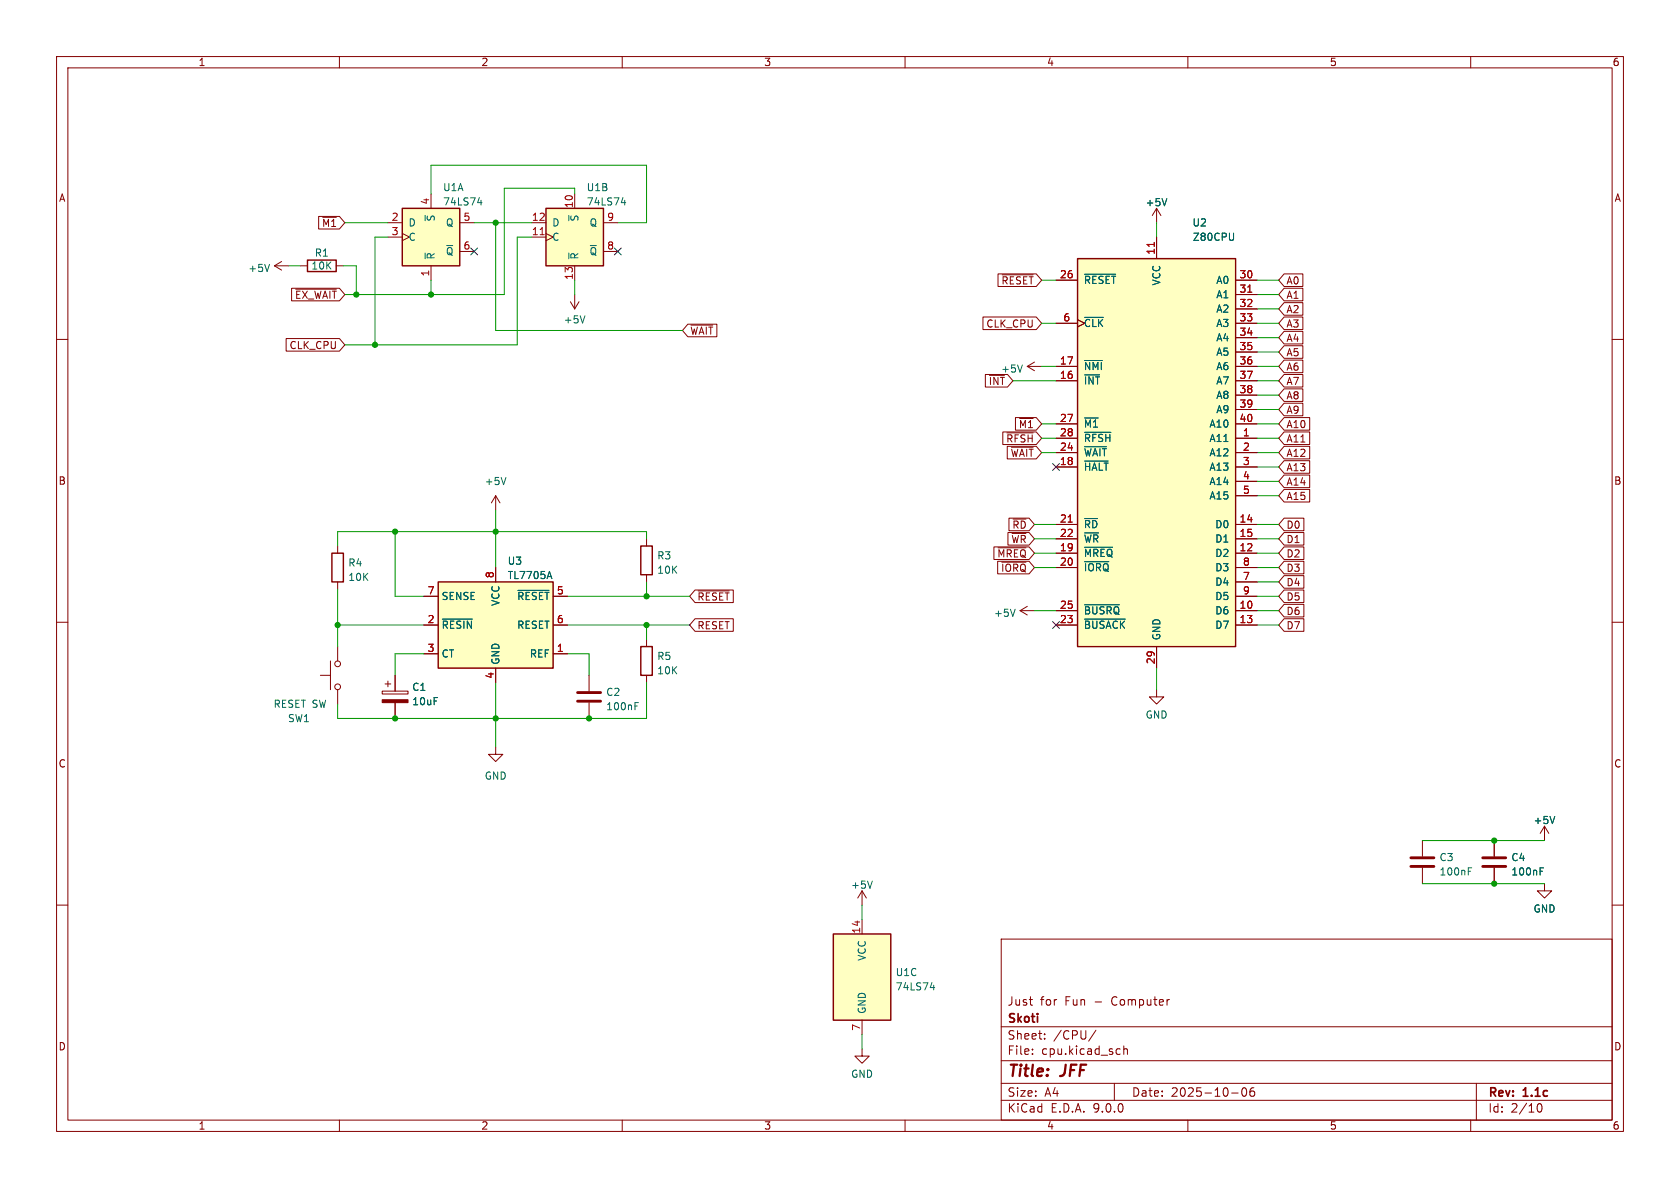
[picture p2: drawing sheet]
<svg xmlns="http://www.w3.org/2000/svg" width="297mm" height="210mm" viewBox="0 0 297 210" stroke-linecap="round" stroke-linejoin="round" font-family="sans-serif">
<g fill="none" stroke="#840000" stroke-width=".18">
<path d="M10 10h277v190h-277zM12 12h273v186h-273zM60 10v2M110 10v2M160 10v2M210 10v2M260 10v2M10 60h2M285 60h2M10 110h2M56.6 119.4h1.8M58.4 116.8v5.1"/>
<path d="M59.7 114.3v2.5M69.8 119.4v2.8M285 110h2M59.7 121.9v2.6M67.6 122.2h4.5v.5h-4.5zM68.1 120.9h1M68.6 120.4v1M69.8 124.2v2.8M10 160h2M177 166h108v32h-108zM182 176.7h.5M182.4 177.7h.1"/>
<path d="M206.6 176.7h.1M285 160h2M60 198v2M110 198v2M160 198v2M177 194.5h108M177 191.5h108M177 187.5h108M177 181.5h108M182.5 186.3v.1M182.5 185.5v.1M184.7 183.6v.1"/>
<path d="M184.7 182.8v.1M193.7 182.1l-1.2 2M197 191.5v3M197.9 185.4l.1 .1M198 186.3l-.1 .1M198.7 184.9v1.5M198.7 185.5l.2-.1 .3 .1 .1 .9M210 198v2M217.7 193.2h1.2M219.7 192.4l.2-.1a.81 .81 0 0 1 .6 .6 .81 .81 0 0 1-.3 .8l-.2 .1a.81 .81 0 0 1-.3-1.4zM221.7 192.3a.59 .59 0 0 0-.7 .6v.6l.1 .2 .4 .1 .2-.1 .1-.5-.1-.3h-.5l-.2 .3M260 198v2"/>
<path d="M261 191.5v6.5M271.7 195.7l.2-.5 .2-.1a.81 .81 0 0 1 .6 .6 .81 .81 0 0 1-.3 .8h-.4l-.3-.5"/>
<circle cx="59.7" cy="117.3" r=".51"/>
<circle cx="59.7" cy="121.4" r=".51"/>
</g>
<path d="M67.6 123.7h4.5v.5h-4.5z" fill="#840000" stroke="#840000" stroke-width=".18"/>
<path d="M190.5 45.7h27.9v68.6h-27.9z" fill="#ffffc2"/>
<path d="M190.5 45.7h27.9v68.6h-27.9zM113.3 114.3h2v5.1h-2z" fill="none" stroke="#840000" stroke-width=".25"/>
<g fill="none" stroke="#840000" stroke-width=".18">
<path d="M204.5 36.8v2.6M204.5 36.8l-.8 1.3M204.5 36.8l.7 1.3M186.7 49.5h3.8M186.7 57.2h3.8M190.5 56.5l1.3 .7-1.3 .6M204.5 41.9v3.8M218.4 49.5h3.8M218.4 57.2h3.8M218.4 52.1h3.8M218.4 54.6h3.8M218.4 59.7h3.8"/>
<path d="M186.7 64.8h3.8M186.7 67.3h3.8M186.7 74.9h3.8M186.7 77.5h3.8M218.4 64.8h3.8M218.4 67.3h3.8M218.4 74.9h3.8M218.4 77.5h3.8M218.4 62.2h3.8M218.4 69.9h3.8M218.4 72.4h3.8M186.7 80h3.8"/>
<path d="M186.7 82.6h3.8M186.7 92.7h3.8M186.7 95.3h3.8M186.7 97.8h3.8M218.4 80h3.8M218.4 82.6h3.8M218.4 92.7h3.8M218.4 95.3h3.8M218.4 97.8h3.8M218.4 85.1h3.8M218.4 87.6h3.8M114.3 113v1.3"/>
<path d="M114.3 119.4v1.3M186.7 100.3h3.8M186.7 108h3.8M186.7 110.5h3.8M204.5 114.3v3.8M218.4 100.3h3.8M218.4 108h3.8M218.4 110.5h3.8M218.4 102.9h3.8M218.4 105.4h3.8M87.6 132.1v1.3h1.3l-1.3 1.2-1.2-1.2h1.2M204.5 121.9v1.3h1.2l-1.2 1.3-1.3-1.3h1.3"/>
<path d="M152.4 185.4v1.3h1.3l-1.3 1.3-1.3-1.3h1.3"/>
</g>
<g fill="none" stroke="#006464" stroke-width=".18">
<path d="M206.3 35.1l-.4 1.3M191.7 48.5h5.5M191.7 56.1h3.4M218.1 41.2l-.1 1.2M191.7 63.7h3.2M191.7 73.9h2.5M191.7 76.4h4.7M191.7 79h3.9M191.7 81.5h4.2M191.7 91.7h2.3M191.7 96.7h5M191.7 99.3h4.3"/>
<path d="M191.7 106.9h6.2M191.7 109.4h7.2"/>
</g>
<path d="M204.1 42.8v.8M220.6 51.7h.7M188.8 92.3h.8" fill="none" stroke="#a90000" stroke-width=".18"/>
<path d="M96.5 36.8h10.2v10.2h-10.2z" fill="#ffffc2"/>
<path d="M96.5 36.8h10.2v10.2h-10.2z" fill="none" stroke="#840000" stroke-width=".25"/>
<path d="M94 39.4h2.5M101.6 34.3v2.5M106.7 39.4h2.5M94 41.9h2.5M96.5 41.3l1.3 .6-1.3 .6M101.6 47v2.5M106.7 44.5h2.5" fill="none" stroke="#840000" stroke-width=".18"/>
<path d="M95.5 41.5h.7" fill="none" stroke="#a90000" stroke-width=".18"/>
<path d="M109.8 35.8h.8M110.4 35.4v.8M100.6 44.7v1" fill="none" stroke="#006464" stroke-width=".18"/>
<path d="M147.3 165.1h10.2v15.2h-10.2z" fill="#ffffc2"/>
<path d="M147.3 165.1h10.2v15.2h-10.2z" fill="none" stroke="#840000" stroke-width=".25"/>
<path d="M152.4 157.5v2.5M152.4 157.5l-.8 1.3M152.4 157.5l.8 1.3M152.4 162.6v2.5M152.4 180.3v2.6" fill="none" stroke="#840000" stroke-width=".18"/>
<path d="M154.2 155.8l-.4 1.2M164.5 174.6h.7M165.1 174.2v.8" fill="none" stroke="#006464" stroke-width=".18"/>
<path d="M77.5 102.9h20.3v15.2h-20.3z" fill="#ffffc2"/>
<path d="M58.7 97.8h2v5.1h-2zM77.5 102.9h20.3v15.2h-20.3z" fill="none" stroke="#840000" stroke-width=".25"/>
<g fill="none" stroke="#840000" stroke-width=".18">
<path d="M100.8 53.3l.8 1.3M101.6 52.1v2.5M102.4 53.3l-.8 1.3M59.7 96.5v1.3M59.7 102.9v1.2M74.9 105.4h2.6M74.9 110.5h2.6M74.9 115.6h2.6M87.6 100.3v2.6M87.6 118.1v2.6M97.8 105.4h2.5M97.8 110.5h2.5"/>
<path d="M97.8 115.6h2.5M104.1 119.4v2.8M104.1 124.2v2.8"/>
</g>
<path d="M103.4 55.8l-.4 1.3M78.2 109.4h5.3M91.6 104.4h5.5M96.8 101.9h.6M97.1 101l.5 1.3M112.3 124.8h.4M112.3 124.2h.6" fill="none" stroke="#006464" stroke-width=".18"/>
<path d="M102.1 122.4h4.1M102.1 124h4.1" fill="none" stroke="#840000" stroke-width=".51"/>
<path d="M71.1 36.8h10.2v10.2h-10.2z" fill="#ffffc2"/>
<path d="M71.1 36.8h10.2v10.2h-10.2zM54.4 46h5v2h-5zM113.3 96.5h2v5.1h-2z" fill="none" stroke="#840000" stroke-width=".25"/>
<g fill="none" stroke="#840000" stroke-width=".18">
<path d="M56.3 38.3h3.7l1 1.1-1 1.1h-3.7zM57.1 38.4h2.4M68.6 39.4h2.5M76.2 34.3v2.5M81.3 39.4h2.5M48.5 47l1.3 .8M48.5 47h2.6M49.8 46.2l-1.3 .8M50.6 59.8h9.4l1 1.2-1 1.1h-9.4zM51.6 51h8.4l1 1.1-1 1.1h-8.4zM52.3 51.1h7.2M53.1 47h1.3"/>
<path d="M59.4 47h1.3M68.6 41.9h2.5M71.1 41.3l1.3 .6-1.3 .6M76.2 47v2.5M81.3 44.5h2.5M121.6 57.3h5.1v2.2h-5.1l-1-1.1zM122.1 57.5h3.9M173.8 56h9.4l.9 1.2-.9 1.1h-9.4zM176.4 48.4h6.8l.9 1.1-.9 1.1h-6.8zM177.2 48.6h5.5M186.7 49.5h3.8M186.7 57.2h3.8"/>
<path d="M190.5 56.5l1.3 .7-1.3 .6M204.5 41.9v3.8M218.4 49.5h3.8M218.4 57.2h3.8M218.4 52.1h3.8M218.4 54.6h3.8M218.4 59.7h3.8M227 48.4h3.3v2.2h-3.3l-.9-1.1zM227 51h3.3v2.2h-3.3l-.9-1.1zM227 53.5h3.3v2.2h-3.3l-.9-1.1zM227 58.6h3.3v2.2h-3.3l-.9-1.1zM227 56h3.3v2.3h-3.3l-.9-1.1z"/>
<path d="M174.2 66.2h3.9l1 1.1-1 1.1h-3.9zM174.9 66.4h2.7M177.3 76.4h5.9l.9 1.1-.9 1.1h-5.9zM178 76.5h4.7M178.1 78.9h5.1l.9 1.1-.9 1.1h-5.1zM178.8 79.1h3.9M179.5 73.8h3.7l.9 1.1-.9 1.1h-3.7zM180.2 74h2.5M181.6 64.8l1.3 .7M181.6 64.8h2.5M182.9 64l-1.3 .8M186.7 64.8h3.8"/>
<path d="M186.7 67.3h3.8M186.7 74.9h3.8M186.7 77.5h3.8M218.4 64.8h3.8M218.4 67.3h3.8M218.4 74.9h3.8M218.4 77.5h3.8M218.4 62.2h3.8M218.4 69.9h3.8M218.4 72.4h3.8M227 66.2h3.3v2.2h-3.3l-.9-1.1zM227 63.7h3.3v2.2h-3.3l-.9-1.1z"/>
<path d="M227 61.1h3.3v2.2h-3.3l-.9-1.1zM227 76.4h4.5v2.2h-4.5l-.9-1.1zM227 73.8h4.5v2.2h-4.5l-.9-1.1zM227 71.3h3.3v2.2h-3.3l-.9-1.1zM227 78.9h4.5v2.2h-4.5l-.9-1.1zM227 68.7h3.3v2.3h-3.3l-.9-1.1zM87.6 87.6l-.7 1.3M87.6 87.6l.8 1.3M87.6 87.6v2.6M114.3 95.3v1.2M175.7 96.7h6.2l1 1.1-1 1.1h-6.2zM176.4 99.2h5.5l1 1.1-1 1.1h-5.5z"/>
<path d="M176.4 96.8h5M177.1 99.4h4.3M178.2 94.1h3.7l1 1.2-1 1.1h-3.7zM178.4 91.6h3.5l1 1.1-1 1.1h-3.5zM179.1 91.8h2.3M186.7 80h3.8M186.7 82.6h3.8M186.7 92.7h3.8M186.7 95.3h3.8M186.7 97.8h3.8M218.4 80h3.8M218.4 82.6h3.8"/>
<path d="M218.4 92.7h3.8M218.4 95.3h3.8M218.4 97.8h3.8M218.4 85.1h3.8M218.4 87.6h3.8M227 81.4h4.5v2.3h-4.5l-.9-1.1zM227 86.5h4.5v2.2h-4.5l-.9-1.1zM227 84h4.5v2.2h-4.5l-.9-1.1zM227 99.2h3.5v2.2h-3.5l-.9-1.1zM227 96.7h3.5v2.2h-3.5l-.9-1.1zM227 91.6h3.5v2.2h-3.5l-.9-1.1zM227 94.1h3.5v2.3h-3.5l-.9-1.1z"/>
<path d="M69.8 119.4v2.8M74.9 110.5h2.6M74.9 105.4h2.6M74.9 115.6h2.6M87.6 100.3v2.6M87.6 118.1v2.6M97.8 110.5h2.5M97.8 105.4h2.5M97.8 115.6h2.5M114.3 101.6v1.3M122.9 104.3h6.7v2.2h-6.7l-1-1.1zM122.9 109.4h6.7v2.2h-6.7l-1-1.1z"/>
<path d="M123.4 104.5h5.5M180.3 108l1.3 .7M180.3 108h2.6M181.6 107.2l-1.3 .8M186.7 108h3.8M186.7 100.3h3.8M186.7 110.5h3.8M204.5 114.3v3.8M218.4 108h3.8M218.4 100.3h3.8M218.4 110.5h3.8M218.4 102.9h3.8"/>
<path d="M218.4 105.4h3.8M227 109.4h3.5v2.2h-3.5l-.9-1.1zM227 106.8h3.5v2.3h-3.5l-.9-1.1zM227 101.8h3.5v2.2h-3.5l-.9-1.1zM227 104.3h3.5v2.2h-3.5l-.9-1.1zM69.8 124.2v2.8M251.5 148.6v2.8M251.5 153.4v2.8M264.2 148.6v2.8M264.2 153.4v2.8M273 156.2v1.3h1.3l-1.3 1.3-1.2-1.3h1.2M273 146.1l-.7 1.2"/>
<path d="M273 146.1l.8 1.2M273 146.1v2.5"/>
</g>
<g fill="none" stroke="#006464" stroke-width=".18">
<path d="M84.4 35.8h.8M85 35.4v.8M206.3 35.1l-.4 1.3M47.6 46.7l-.4 1.3M75.2 44.7v1M191.7 48.5h5.5M191.7 56.1h3.4M218.1 41.2l-.1 1.2M180.7 64.5l-.4 1.3M191.7 63.7h3.2M191.7 73.9h2.5M191.7 76.4h4.7"/>
<path d="M191.7 79h3.9M89.4 84.4l-.4 1.3M191.7 81.5h4.2M191.7 91.7h2.3M191.7 96.7h5M191.7 99.3h4.3M78.2 109.4h5.3M91.6 104.4h5.5M96.8 101.9h.6M97.1 101l.5 1.3M179.5 107.7l-.5 1.3M191.7 106.9h6.2"/>
<path d="M191.7 109.4h7.2M259.6 154h.4M259.6 153.4h.6M272.3 154h.4M272.3 153.4h.6M274.9 144.3l-.5 1.3"/>
</g>
<path d="M249.4 151.6h4.1M249.4 153.2h4.1M262.1 151.6h4.1M262.1 153.2h4.1" fill="none" stroke="#840000" stroke-width=".51"/>
<g fill="none" stroke="#009600" stroke-width=".18">
<path d="M61 39.4h7.6M76.2 34.3v-5.1h38.1v10.2h-5.1M83.8 39.4h10.2M87.6 39.4v19h33M101.6 34.3v-1h-12.4v18.8h-28.2M204.5 39.4v2.5M51.1 47h2M60.7 47h2.3v5.1M68.6 41.9h-2.3v19.1M76.2 49.5v2.6M94 41.9h-2.6v19.1h-30.4M101.6 49.5v2.6"/>
<path d="M184.1 49.5h2.6M184.1 57.2h2.6M222.2 52.1h3.9M222.2 49.5h3.9M222.2 54.6h3.9M222.2 57.2h3.9M222.2 59.7h3.9M179.1 67.3h7.6M184.1 77.5h2.6M184.1 74.9h2.6M184.1 64.8h2.6M222.2 77.5h3.9"/>
<path d="M222.2 74.9h3.9M222.2 72.4h3.9M222.2 67.3h3.9M222.2 69.9h3.9M222.2 64.8h3.9M222.2 62.2h3.9M69.8 94v11.4h5.1M87.6 90.2v10.1M114.3 95.3v-1.3h-54.6v2.5M182.9 92.7h3.8M182.9 95.3h3.8M182.9 97.8h3.8"/>
<path d="M184.1 80h2.6M222.2 80h3.9M222.2 82.6h3.9M222.2 87.6h3.9M222.2 85.1h3.9M222.2 92.7h3.9M222.2 95.3h3.9M222.2 97.8h3.9M59.7 110.5h15.2M59.7 104.1v10.2M74.9 115.6h-5.1v3.8M100.3 115.6h3.8v3.8"/>
<path d="M100.3 110.5h21.6M100.3 105.4h21.6M114.3 102.9v2.5M114.3 110.5v2.5M182.9 108h3.8M182.9 100.3h3.8M204.5 118.1v3.8M222.2 110.5h3.9M222.2 105.4h3.9M222.2 108h3.9M222.2 100.3h3.9M222.2 102.9h3.9"/>
<path d="M87.6 120.7v11.4M114.3 120.7v6.3h-54.6v-2.5M251.5 148.6h21.5M251.5 156.2h21.5M152.4 160v2.6M152.4 182.9v2.5"/>
</g>
<path d="M83.2 43.8l1.2 1.3M84.4 43.8l-1.2 1.3M108.6 43.8l1.2 1.3M109.8 43.8l-1.2 1.3M186.1 81.9l1.2 1.3M187.3 81.9l-1.2 1.3M186.1 109.9l1.2 1.2M187.3 109.9l-1.2 1.2" fill="none" stroke="#000084" stroke-width=".18"/>
<path d="M204.1 42.8v.8M220.6 51.7h.7M188.8 92.3h.8" fill="none" stroke="#a90000" stroke-width=".18"/>
<g fill="#009600" stroke="#009600" stroke-width=".18">
<circle cx="114.3" cy="105.4" r=".46"/>
<circle cx="87.6" cy="94" r=".46"/>
<circle cx="59.7" cy="110.5" r=".46"/>
<circle cx="69.8" cy="94" r=".46"/>
<circle cx="69.8" cy="127" r=".46"/>
<circle cx="87.6" cy="127" r=".46"/>
<circle cx="104.1" cy="127" r=".46"/>
<circle cx="114.3" cy="110.5" r=".46"/>
<circle cx="87.6" cy="39.4" r=".46"/>
<circle cx="63" cy="52.1" r=".46"/>
<circle cx="66.3" cy="61" r=".46"/>
<circle cx="76.2" cy="52.1" r=".46"/>
<circle cx="264.2" cy="148.6" r=".46"/>
<circle cx="264.2" cy="156.2" r=".46"/>
</g>
<g font-size="2.8" fill="#840000">
<text x="178" y="190.9">Title:</text>
<text x="187.7" y="190.9">JFF</text>
</g>
<g font-size="2.1" fill="#840000">
<text x="178" y="178">Just</text>
<text x="183.9" y="178">for</text>
<text x="188.3" y="178">Fun</text>
<text x="193.6" y="178">-</text>
<text x="196.8" y="178">Computer</text>
<text x="178" y="184">Sheet:</text>
<text x="178" y="181.2">Skoti</text>
<text x="186.2" y="184">/CPU/</text>
<text x="178" y="186.7">File:</text>
<text x="184.1" y="186.7">cpu.kicad_sch</text>
<text x="178" y="196.9">KiCad</text>
<text x="178" y="194.1">Size:</text>
<text x="184.7" y="194.1">A4</text>
<text x="185.7" y="196.9">E.D.A.</text>
<text x="193.3" y="196.9">9.0.0</text>
<text x="200" y="194.1">Date:</text>
<text x="207" y="194.1">2025-10-06</text>
<text x="263" y="194.3">Rev:</text>
<text x="263" y="196.9">Id:</text>
<text x="267.1" y="196.9">2/10</text>
<text x="269.4" y="194.3">1.1c</text>
</g>
<g font-size="1.8" fill="#840000">
<text x="35" y="11.9">1</text>
<text x="85" y="11.9">2</text>
<text x="135" y="11.9">3</text>
<text x="185" y="11.9">4</text>
<text x="235" y="11.9">5</text>
<text x="285" y="11.9">6</text>
<text x="10.3" y="35.9">A</text>
<text x="285.3" y="35.9">A</text>
<text x="56.8" y="40.3">~{M1}</text>
<text x="52" y="53">~{EX_WAIT}</text>
<text x="176.9" y="50.5">~{RESET}</text>
<text x="227.3" y="50.5">A0</text>
<text x="227.3" y="53">A1</text>
<text x="121.9" y="59.4">~{WAIT}</text>
<text x="174.3" y="58.1">CLK_CPU</text>
<text x="227.3" y="55.6">A2</text>
<text x="227.3" y="58.1">A3</text>
<text x="51.1" y="61.9">CLK_CPU</text>
<text x="227.3" y="60.6">A4</text>
<text x="227.3" y="65.7">A6</text>
<text x="227.3" y="63.2">A5</text>
<text x="174.7" y="68.3">~{INT}</text>
<text x="176.9" y="66.1">+5V</text>
<text x="227.3" y="68.3">A7</text>
<text x="227.3" y="70.8">A8</text>
<text x="180" y="75.9">~{M1}</text>
<text x="227.3" y="75.9">A10</text>
<text x="227.3" y="73.3">A9</text>
<text x="177.8" y="78.4">~{RFSH}</text>
<text x="178.6" y="81">~{WAIT}</text>
<text x="227.3" y="83.5">A13</text>
<text x="227.3" y="78.4">A11</text>
<text x="227.3" y="81">A12</text>
<text x="10.3" y="85.9">B</text>
<text x="227.3" y="88.6">A15</text>
<text x="227.3" y="86">A14</text>
<text x="285.3" y="85.9">B</text>
<text x="178.9" y="93.7">~{RD}</text>
<text x="227.3" y="93.7">D0</text>
<text x="176.2" y="98.7">~{MREQ}</text>
<text x="176.9" y="101.3">~{IORQ}</text>
<text x="178.7" y="96.2">~{WR}</text>
<text x="227.3" y="101.3">D3</text>
<text x="227.3" y="98.7">D2</text>
<text x="227.3" y="96.2">D1</text>
<text x="123.2" y="106.4">~{RESET}</text>
<text x="227.3" y="103.8">D4</text>
<text x="227.3" y="106.4">D5</text>
<text x="123.2" y="111.4">RESET</text>
<text x="227.3" y="111.4">D7</text>
<text x="227.3" y="108.9">D6</text>
<text x="10.3" y="135.9">C</text>
<text x="285.3" y="135.9">C</text>
<text x="10.3" y="185.9">D</text>
<text x="285.3" y="185.9">D</text>
<text x="35" y="199.9">1</text>
<text x="85" y="199.9">2</text>
<text x="135" y="199.9">3</text>
<text x="185" y="199.9">4</text>
<text x="235" y="199.9">5</text>
<text x="285" y="199.9">6</text>
</g>
<g font-size="1.8" fill="#006464">
<text x="78.2" y="34">U1A</text>
<text x="103.6" y="34">U1B</text>
<text x="72.1" y="40.2">D</text>
<text x="77.1" y="39.3" transform="rotate(-90 77.1 39.3)">~{S}</text>
<text x="78.2" y="36.5">74LS74</text>
<text x="78.7" y="40.2">Q</text>
<text x="97.5" y="40.2">D</text>
<text x="102.5" y="39.3" transform="rotate(-90 102.5 39.3)">~{S}</text>
<text x="103.6" y="36.5">74LS74</text>
<text x="104.1" y="40.2">Q</text>
<text x="202.4" y="36.7">+5V</text>
<text x="210.7" y="40.2">U2</text>
<text x="54.9" y="47.9">10K</text>
<text x="55.6" y="45.6">R1</text>
<text x="72.1" y="42.8">C</text>
<text x="77.1" y="46" transform="rotate(-90 77.1 46)">~{R}</text>
<text x="78.7" y="45.3">~{Q}</text>
<text x="97.5" y="42.8">C</text>
<text x="102.5" y="46" transform="rotate(-90 102.5 46)">~{R}</text>
<text x="104.1" y="45.3">~{Q}</text>
<text x="210.8" y="42.8">Z80CPU</text>
<text x="43.8" y="48.3">+5V</text>
<text x="191.5" y="50.4">~{RESET}</text>
<text x="205.3" y="50.6" transform="rotate(-90 205.3 50.6)">VCC</text>
<text x="214.9" y="50.4">A0</text>
<text x="214.9" y="52.9">A1</text>
<text x="99.6" y="57.4">+5V</text>
<text x="191.5" y="58">~{CLK}</text>
<text x="214.9" y="55.5">A2</text>
<text x="214.9" y="58">A3</text>
<text x="191.5" y="65.6">~{NMI}</text>
<text x="214.9" y="60.6">A4</text>
<text x="214.9" y="63.1">A5</text>
<text x="214.9" y="65.6">A6</text>
<text x="191.5" y="68.2">~{INT}</text>
<text x="214.9" y="68.2">A7</text>
<text x="214.9" y="70.7">A8</text>
<text x="191.5" y="75.8">~{M1}</text>
<text x="213.7" y="75.8">A10</text>
<text x="214.9" y="73.3">A9</text>
<text x="191.5" y="78.3">~{RFSH}</text>
<text x="191.5" y="80.9">~{WAIT}</text>
<text x="191.5" y="83.4">~{HALT}</text>
<text x="213.7" y="78.3">A11</text>
<text x="213.7" y="80.9">A12</text>
<text x="213.7" y="83.4">A13</text>
<text x="85.6" y="86">+5V</text>
<text x="213.7" y="86">A14</text>
<text x="213.7" y="88.5">A15</text>
<text x="191.5" y="93.6">~{RD}</text>
<text x="214.7" y="93.6">D0</text>
<text x="61.5" y="100.4">R4</text>
<text x="89.7" y="100">U3</text>
<text x="116.1" y="99.1">R3</text>
<text x="116.1" y="101.6">10K</text>
<text x="191.5" y="96.1">~{WR}</text>
<text x="191.5" y="98.7">~{MREQ}</text>
<text x="191.5" y="101.2">~{IORQ}</text>
<text x="214.7" y="96.1">D1</text>
<text x="214.7" y="98.7">D2</text>
<text x="214.7" y="101.2">D3</text>
<text x="61.5" y="102.9">10K</text>
<text x="78" y="106.3">SENSE</text>
<text x="88.5" y="107.2" transform="rotate(-90 88.5 107.2)">VCC</text>
<text x="89.7" y="102.6">TL7705A</text>
<text x="91.3" y="106.3">~{RESET}</text>
<text x="214.7" y="103.7">D4</text>
<text x="214.7" y="106.3">D5</text>
<text x="78" y="111.4">~{RESIN}</text>
<text x="91.3" y="111.4">RESET</text>
<text x="175.6" y="109.2">+5V</text>
<text x="191.5" y="108.8">~{BUSRQ}</text>
<text x="191.5" y="111.4">~{BUSACK}</text>
<text x="205.3" y="113.3" transform="rotate(-90 205.3 113.3)">GND</text>
<text x="214.7" y="108.8">D6</text>
<text x="214.7" y="111.4">D7</text>
<text x="78" y="116.4">CT</text>
<text x="88.5" y="117.6" transform="rotate(-90 88.5 117.6)">GND</text>
<text x="93.6" y="116.4">REF</text>
<text x="116.1" y="116.9">R5</text>
<text x="116.1" y="119.4">10K</text>
<text x="48.3" y="125.3">RESET SW</text>
<text x="72.8" y="122.3">C1</text>
<text x="72.8" y="124.9">10uF</text>
<text x="107.1" y="123.2">C2</text>
<text x="107.1" y="125.8">100nF</text>
<text x="50.8" y="127.9">SW1</text>
<text x="202.4" y="127.2">GND</text>
<text x="85.6" y="138">GND</text>
<text x="271" y="145.9">+5V</text>
<text x="254.4" y="152.4">C3</text>
<text x="254.4" y="155">100nF</text>
<text x="267.1" y="152.4">C4</text>
<text x="267.1" y="155">100nF</text>
<text x="150.4" y="157.3">+5V</text>
<text x="271" y="161.5">GND</text>
<text x="153.3" y="169.9" transform="rotate(-90 153.3 169.9)">VCC</text>
<text x="158.3" y="172.7">U1C</text>
<text x="153.3" y="179.3" transform="rotate(-90 153.3 179.3)">GND</text>
<text x="158.3" y="175.3">74LS74</text>
<text x="150.4" y="190.7">GND</text>
</g>
<g font-size="1.8" fill="#a90000">
<text x="69.1" y="39.1">2</text>
<text x="69.1" y="41.7">3</text>
<text x="75.9" y="36.3" transform="rotate(-90 75.9 36.3)">4</text>
<text x="81.8" y="39.1">5</text>
<text x="93.9" y="39.1">12</text>
<text x="93.9" y="41.7">11</text>
<text x="101.3" y="36.9" transform="rotate(-90 101.3 36.9)">10</text>
<text x="107.2" y="39.1">9</text>
<text x="81.8" y="44.2">6</text>
<text x="107.2" y="44.2">8</text>
<text x="204.2" y="45.1" transform="rotate(-90 204.2 45.1)">11</text>
<text x="75.9" y="49" transform="rotate(-90 75.9 49)">1</text>
<text x="101.3" y="49.6" transform="rotate(-90 101.3 49.6)">13</text>
<text x="187.3" y="49.3">26</text>
<text x="219" y="49.3">30</text>
<text x="219" y="51.8">31</text>
<text x="187.9" y="56.9">6</text>
<text x="219" y="54.4">32</text>
<text x="219" y="56.9">33</text>
<text x="219" y="59.4">34</text>
<text x="187.3" y="64.5">17</text>
<text x="219" y="62">35</text>
<text x="219" y="64.5">36</text>
<text x="187.3" y="67.1">16</text>
<text x="219" y="67.1">37</text>
<text x="219" y="69.6">38</text>
<text x="187.3" y="74.7">27</text>
<text x="187.3" y="77.2">28</text>
<text x="219" y="72.1">39</text>
<text x="219" y="74.7">40</text>
<text x="219.6" y="77.2">1</text>
<text x="187.3" y="79.8">24</text>
<text x="187.3" y="82.3">18</text>
<text x="219.6" y="79.8">2</text>
<text x="219.6" y="82.3">3</text>
<text x="219.6" y="84.8">4</text>
<text x="219.6" y="87.4">5</text>
<text x="187.3" y="92.5">21</text>
<text x="187.3" y="95">22</text>
<text x="219" y="92.5">14</text>
<text x="219" y="95">15</text>
<text x="187.3" y="97.5">19</text>
<text x="187.3" y="100.1">20</text>
<text x="219" y="97.5">12</text>
<text x="219.6" y="100.1">8</text>
<text x="75.5" y="105.2">7</text>
<text x="87.4" y="102.3" transform="rotate(-90 87.4 102.3)">8</text>
<text x="98.4" y="105.2">5</text>
<text x="187.3" y="107.7">25</text>
<text x="219" y="107.7">10</text>
<text x="219.6" y="102.6">7</text>
<text x="219.6" y="105.2">9</text>
<text x="75.5" y="110.2">2</text>
<text x="98.4" y="110.2">6</text>
<text x="187.3" y="110.2">23</text>
<text x="219" y="110.2">13</text>
<text x="75.5" y="115.3">3</text>
<text x="98.4" y="115.3">1</text>
<text x="204.2" y="117.5" transform="rotate(-90 204.2 117.5)">29</text>
<text x="87.4" y="120.1" transform="rotate(-90 87.4 120.1)">4</text>
<text x="152.1" y="165.1" transform="rotate(-90 152.1 165.1)">14</text>
<text x="152.1" y="182.3" transform="rotate(-90 152.1 182.3)">7</text>
</g>
</svg>
